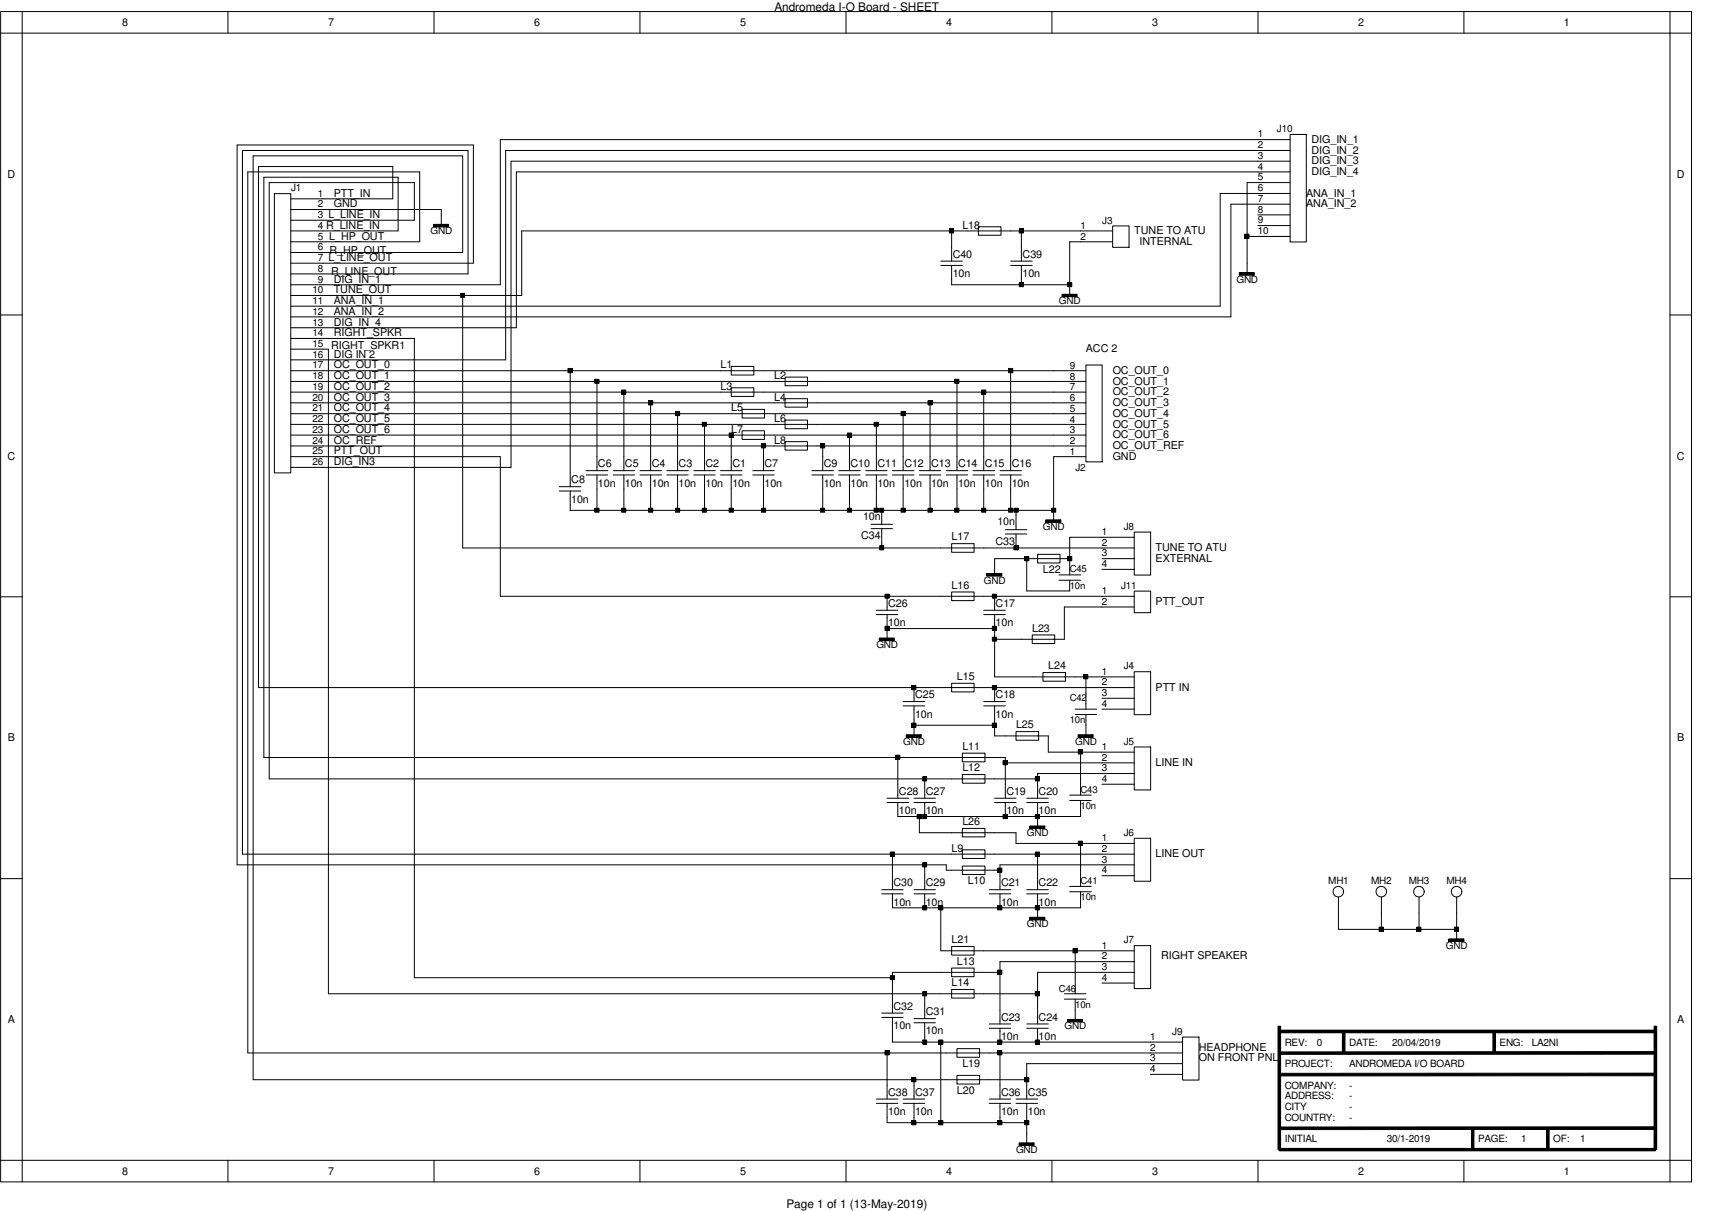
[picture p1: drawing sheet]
<svg xmlns="http://www.w3.org/2000/svg" width="420mm" height="297mm" viewBox="0 0 420 297" stroke-linecap="round" stroke-linejoin="round" font-family="sans-serif">
<g fill="none" stroke="#000" stroke-width=".25">
<path d="M.2 2.8h414.7v287.1h-414.7zM5.4 8.1h404.2v276.5h-404.2zM5.4 2.8v5.3h-5.2M55.9 2.8v5.3M106.5 2.8v5.3M157 2.8v5.3M207.5 2.8v5.3M258 2.8v5.3M308.6 2.8v5.3M359.1 2.8v5.3M409.6 2.8v5.3h5.3M316.4 33h4v26.4h-4z"/>
<path d="M316.4 34.2h-193.7v35.6h-51.4M316.4 36.9h-192.4v51.4h-52.7M316.4 39.5h-191.1v75.1h-54M67.3 47.5h4v68.5h-4zM71.3 59.3h31.6v-17.1h-42.1v216.1h229.3M71.3 56.6h26.4v-13.1h-33v142.3h181.9v10M71.3 54h30.3v-9.2h-35.6v146.3h188.5M71.3 48.8h25v-7.9h-32.9v127.8h214.8M71.3 51.4h36.9v3.9M106.3 55h3.5v.7h-3.5zM109.8 55h.2v.7h-.2zM232.9 56.1h1v1h-1z"/>
<path d="M233.4 56.6v7.5M240 55.6h5.5v2.1h-5.5zM250 56.1h1v1h-1zM250.5 56.6v7.5M272.9 55.4h4v5.3h-4zM272.9 59.3h-10.5v13.2M272.9 56.6h-144.9v15.9h-56.7M305.3 57.4h1.1v1.1h-1.1zM305.9 58h10.5M308.5 52.7h7.9M308.5 55.3h7.9M316.4 42.2h-189.8v38.2h-55.3"/>
<path d="M316.4 47.5h-17.1v27.6h-228M316.4 50.1h-14.5v27.6h-230.6M316.4 44.8h-10.5v22.4M.2 77.3h5.2M71.3 67.2h43.5v-30.3h-55.3v172.6h218.7M71.3 61.9h42.2v-23.7h-51.4v226.6h189.7M71.3 64.6h44.8v-29h-57.9v176.5h173.9v1.3h13.2M113 72h.9v.9h-.9zM113.5 72.5v61.9h164.7M230.7 64.1h5.3M230.7 65.1h5.3M233.4 65.1v4.7h29"/>
<path d="M247.9 64.1h5.3M247.9 65.1h5.3M250 69.3h1v1h-1zM250.5 65.1v4.7M260.5 72.2h3.5v.6h-3.5zM261.9 69.3h1v1h-1zM264 72.2h.2v.6h-.2zM304 66.9h3.5v.6h-3.5zM307.5 66.9h.2v.6h-.2zM409.6 77.3h5.3M71.3 96.2h195M71.3 93.6h195"/>
<path d="M71.3 90.9h195M71.3 98.8h195M71.3 85.6h9.2v158.2h174M71.3 83h30.3v156.8h117.3M139.3 90.4h1v1h-1zM139.9 90.9v28.5M145.9 93h1v1h-1zM146.4 93.6v21.8M152.5 95.7h1v1h-1zM153 96.2v19.2M159.1 98.3h1v1h-1zM159.6 98.8v16.6"/>
<path d="M179.4 89.9h5.5v2.1h-5.5zM179.4 95.1h5.5v2.1h-5.5zM192.6 92.5h5.5v2.1h-5.5zM192.6 97.8h5.5v2.1h-5.5zM227.6 98.3h1v1h-1zM228.1 98.8v16.6M234.2 93h1v1h-1zM234.7 93.6v21.8M240.8 95.7h1v1h-1zM241.3 96.2v19.2M247.4 90.4h1v1h-1zM247.9 90.9v24.5"/>
<path d="M266.3 89.5h4v23.8h-4zM71.3 104.1h195M71.3 106.7h195M71.3 101.5h195M71.3 109.4h195M71.3 112h51.4v34.3h155.5M137.2 119.4h5.3M143.8 115.4h5.2M143.8 116.5h5.2M146.4 116.5v8.7M150.4 115.4h5.2M150.4 116.5h5.2"/>
<path d="M153 116.5v8.7M157 115.4h5.3M157 116.5h5.3M159.6 116.5v8.7M163.6 115.4h5.2M163.6 116.5h5.2M165.7 100.9h1v1h-1zM166.2 101.5v13.9M166.2 116.5v8.7M170.2 115.4h5.2M170.2 116.5h5.2M172.2 103.6h1.1v1h-1.1z"/>
<path d="M172.8 104.1v11.3M172.8 116.5v8.7M176.7 115.4h5.3M176.7 116.5h5.3M178.8 106.2h1.1v1h-1.1zM179.4 106.7v8.7M179.4 116.5v8.7M182 100.4h5.5v2.1h-5.5zM182 105.7h5.5v2.1h-5.5zM184.6 115.4h5.3M184.6 116.5h5.3M186.8 108.8h1v1.1h-1z"/>
<path d="M187.3 109.4v6M187.3 116.5v8.7M192.6 103h5.5v2.2h-5.5zM192.6 108.3h5.5v2.1h-5.5zM199.1 115.4h5.3M199.1 116.5h5.3M201.2 108.8h1.1v1.1h-1.1zM201.8 109.4v6M201.8 116.5v8.7M205.7 115.4h5.3M205.7 116.5h5.3M207.8 106.2h1.1v1h-1.1z"/>
<path d="M208.4 106.7v8.7M208.4 116.5v8.7M212.3 115.4h5.3M212.3 116.5h5.3M214.4 103.6h1v1h-1zM215 104.1v11.3M215 116.5v8.7M218.9 115.4h5.3M218.9 116.5h5.3M221 100.9h1v1h-1zM221.5 101.5v13.9M221.5 116.5v8.7"/>
<path d="M225.5 115.4h5.2M225.5 116.5h5.2M228.1 116.5v8.7M232.1 115.4h5.3M232.1 116.5h5.3M234.7 116.5v8.7M238.7 115.4h5.3M238.7 116.5h5.3M241.3 116.5v8.7M245.3 115.4h5.2M245.3 116.5h5.2M247.9 116.5v8.7"/>
<path d="M266.3 112h-7.9v15.8M137.2 120.4h5.3M139.9 120.4v4.8h118.5M145.9 124.7h1v.9h-1zM152.5 124.7h1v.9h-1zM159.1 124.7h1v.9h-1zM165.7 124.7h1v.9h-1zM172.2 124.7h1.1v.9h-1.1zM178.8 124.7h1.1v.9h-1.1zM186.8 124.7h1v.9h-1zM201.2 124.7h1.1v.9h-1.1zM207.8 124.7h1.1v.9h-1.1z"/>
<path d="M213.6 129.7h5.3M213.6 128.6h5.3M214.4 124.7h1v.9h-1zM215.8 133.9h.9v1h-.9zM215.8 124.7h.9v.9h-.9zM216.3 125.2v3.4M216.3 129.7v4.7M221 124.7h1v.9h-1zM227.6 124.7h1v.9h-1zM233.4 133.3h5.5v2.2h-5.5zM234.2 124.7h1v.9h-1zM240.8 124.7h1v.9h-1z"/>
<path d="M246.6 131h5.2M246.6 129.9h5.2M247.4 124.7h1v.9h-1zM248.7 124.7h1v.9h-1zM248.7 133.9h1v1h-1zM249.2 125.2v4.7M249.2 131v3.4M251.3 136.5h1v1h-1zM251.8 137v7.9h10.6v-2.6M254.5 136h5.5v2.1h-5.5zM256.5 127.5h3.5v.6h-3.5zM257.9 124.7h1v.9h-1z"/>
<path d="M260 127.5h.2v.6h-.2zM261.9 136.5h1v1h-1zM262.4 137h-18.4v4M270.3 137h7.9M270.3 139.7h7.9M278.2 130.5h4v10.6h-4zM278.2 131.8h-15.8v9.2M.2 146.4h5.2M215 149.7h5.2M215 150.7h5.2M215.7 156.5h3.4v.6h-3.4zM217.1 153.6h1v1h-1z"/>
<path d="M217.1 145.8h1v.9h-1zM217.6 146.3v3.4M217.6 150.7v6.1M217.6 154.2h26.4M219.1 156.5h.3v.6h-.3zM233.4 145.2h5.5v2.1h-5.5zM241.3 149.7h5.3M241.3 150.7h5.3M242.1 140.7h3.4v.6h-3.4zM243.4 156.3h1v1h-1zM243.4 153.6h1v1h-1zM243.4 145.8h1v.9h-1z"/>
<path d="M244 150.7v15.3h34.2M244 146.3v3.4M245.5 140.7h.2v.6h-.2zM253.2 155.7h5.5v2.2h-5.5zM259.7 142.3h5.3M259.7 141h5.3M278.2 145h4v5.3h-4zM278.2 148.9h-17.1v7.9h-17.1M409.6 146.4h5.3M221.5 172.1h5.3M221.5 173.1h5.3M223.6 177.4h1.1v1h-1.1z"/>
<path d="M223.6 168.1h1.1v1.1h-1.1zM224.2 168.7v3.4M224.2 173.1v7.4M224.2 177.9h19.8M233.4 167.6h5.5v2.1h-5.5zM241.3 172.1h5.3M241.3 173.1h5.3M243.4 177.4h1v1h-1zM243.4 168.1h1v1.1h-1zM244 168.7v3.4M244 173.1v7.4h13.1v4h21.1M249.2 179.5h5.6v2.1h-5.6z"/>
<path d="M255.8 165h5.6v2.1h-5.6zM263.7 175.3h5.3M263.7 173.9h5.3M265.8 165.5h1v1h-1zM266.3 166v7.9M266.3 175.3v5.2M270.3 173.9h7.9M270.3 171.3h7.9M278.2 164.8h4v10.5h-4zM217.6 195.8h5.3M217.6 196.8h5.3M219.7 185.3h1v1h-1z"/>
<path d="M220.2 185.8v10M222.3 180.2h3.5v.6h-3.5zM224.2 195.8h5.2M224.2 196.8h5.2M224.9 199.8h1.1v1h-1.1zM225.8 180.2h.2v.6h-.2zM226.3 199.8h1v1h-1zM226.3 190.5h1v1.1h-1zM226.8 191.1v4.7M226.8 196.8v3.5M236 184.7h5.6v2.2h-5.6zM236 190h5.6v2.1h-5.6z"/>
<path d="M244 195.8h5.2M244 196.8h5.2M246 186.6h1v1h-1zM246 199.8h1v1h-1zM246.6 187.1h31.6M246.6 196.8v3.5M251.8 195.8h5.3M251.8 196.8h5.3M253.9 190.5h1.1v1.1h-1.1zM253.9 199.8h1.1v1h-1.1zM254.5 196.8v6.1M262.4 196.3h5.3"/>
<path d="M262.4 195h5.3M264.4 180.2h3.5v.6h-3.5zM264.5 183.9h1v1.1h-1zM265 196.3v4h-44.8v-3.5M265 184.5v10.5M267.9 180.2h.2v.6h-.2zM270.3 192.4h7.9M278.2 183.2h4v10.6h-4zM278.2 189.7h-23.7v6.1M.2 215.5h5.2M216.3 218.2h5.2M216.3 219.2h5.2"/>
<path d="M218.4 209h1v1h-1zM218.9 209.5v8.7M224.2 218.2h5.2M224.2 219.2h5.2M225.5 200.3v4h23.7v2.6h29M226.3 211.6h1v1h-1zM226.8 212.1v6.1M226.8 219.2v3.5M236 208.4h5.6v2.2h-5.6zM236 212.4h5.6v2.1h-5.6zM236 203.2h5.6v2.1h-5.6zM242.6 218.2h5.3"/>
<path d="M242.6 219.2h5.3M244.7 212.9h1v1.1h-1zM245.3 219.2v3.5M251.8 218.2h5.3M251.8 219.2h5.3M252.6 202.6h3.5v.6h-3.5zM253.9 209h1.1v1h-1.1zM254.5 209.5v8.7M254.5 219.2v6.1M256.1 202.6h.2v.6h-.2zM262.4 218.7h5.3M262.4 217.4h5.3"/>
<path d="M264.5 206.3h1v1h-1zM265 218.7v4h-46.1v-3.5M265 206.9v10.5M270.3 214.8h7.9M278.2 205.6h4v10.6h-4zM278.2 212.1h-32.9v6.1M409.6 215.5h5.3M218.4 239.3h1v1h-1zM226.3 222.2h1v1h-1zM230.2 222.2h1.1v1h-1.1zM230.7 222.7v10.5h47.5M233.4 237.4h5.5v2.2h-5.5z"/>
<path d="M233.4 232.2h5.5v2.1h-5.5zM244.7 238h1v1h-1zM244.7 222.2h1v1h-1zM245.3 238.5h-26.4v10M252.6 225h3.5v.6h-3.5zM253.9 222.2h1.1v1h-1.1zM256.1 225h.2v.6h-.2zM263.2 232.7h1v1h-1zM263.7 233.2v10.6M278.2 231.9h4v10.6h-4zM278.2 235.9h-32.9v15.3M278.2 238.5h-23.7v12.7"/>
<path d="M328.3 220v8h29M338.3 227.4h1v1h-1zM338.8 220v8M347.5 227.4h1v1h-1zM348.1 220v8M355.4 230.3h3.4v.6h-3.4zM356.7 227.4h1v1h-1zM357.3 220v10.6M358.8 230.3h.3v.6h-.3zM216.3 248.5h5.2M216.3 249.6h5.2M217.1 257.7h1v1h-1z"/>
<path d="M217.6 258.3v11.3M218.9 249.6v6h71.2M224.2 249.9h5.2M224.2 250.9h5.2M226.3 243.2h1v1.1h-1zM226.3 255.1h1v1h-1zM226.8 243.8v6.1M226.8 250.9v4.7M230.2 255.1h1.1v1h-1.1zM230.7 255.6v19.8M233.4 242.7h5.5v2.1h-5.5zM234.7 257.2h5.6v2.1h-5.6z"/>
<path d="M242.6 251.2h5.3M242.6 252.2h5.3M244.7 257.7h1v1h-1zM244.7 255.1h1v1h-1zM245.3 252.2v3.4M245.3 258.3v11.3M251.8 251.2h5.3M251.8 252.2h5.3M253.9 243.2h1.1v1.1h-1.1zM253.9 255.1h1.1v1h-1.1zM254.5 252.2v3.4M261.1 243.8h5.2"/>
<path d="M261.1 245.1h5.2M261.8 250.1h3.5v.6h-3.5zM263.7 245.1v5.3M265.3 250.1h.2v.6h-.2zM270.3 241.1h7.9M290.1 254.4h4v10.5h-4zM313.5 251.7h.6v30.3h-.6zM313.8 258l92.2-.1v.7h-92.2zM313.8 252.7h92.2v.6h-92.2zM329.3 253h.6v5.3h-.6zM366.2 253h.6v5.3h-.6zM405.7 251.7h.6v30.3h-.6z"/>
<path d="M215 269.6h5.2M215 270.6h5.2M217.6 270.6v4.8h34.2M221.5 269.6h5.3M221.5 270.6h5.3M223.6 274.9h1.1v1h-1.1zM223.6 264.3h1.1v1h-1.1zM224.2 264.8v4.8M224.2 270.6v4.8M230.2 274.9h1.1v1h-1.1zM234.7 263.8h5.6v2.1h-5.6zM242.6 269.6h5.3"/>
<path d="M242.6 270.6h5.3M244.7 274.9h1v1h-1zM245.3 270.6v4.8M249.2 269.6h5.3M249.2 270.6h5.3M251.3 264.3h1v1h-1zM251.3 274.9h1v1h-1zM251.8 270.6v10.1M282.1 263.5h8M290.1 260.9h-38.3v8.7M313.7 276.4h92.3v.6l-92.3 .1zM313.8 263.3l92.2-.1v.7h-92.2z"/>
<path d="M360.9 276.8h.6v5.2h-.6zM379.3 276.8h.7v5.2h-.7zM.2 284.6h5.2v5.3M55.9 284.6v5.3M106.5 284.6v5.3M157 284.6v5.3M207.5 284.6v5.3M250 280.3h3.4v.7h-3.4zM253.4 280.3h.2v.7h-.2zM258 284.6v5.3M308.6 284.6v5.3M313.8 281.7h92.2v.6h-92.2z"/>
<path d="M359.1 284.6v5.3M414.9 284.6h-5.3v5.3"/>
<circle cx="328.3" cy="218.7" r="1.3"/>
<circle cx="338.8" cy="218.7" r="1.3"/>
<circle cx="348" cy="218.7" r="1.3"/>
<circle cx="357.3" cy="218.7" r="1.3"/>
</g>
<g fill="#000">
<path d="M313.8 258l92.2-.1v.7h-92.2zM313.7 276.4h92.3v.6l-92.3 .1zM313.8 263.3l92.2-.1v.7h-92.2z"/>
<path d="M106.3 55h3.5v.7h-3.5z" fill-rule="evenodd"/>
<path d="M109.8 55h.2v.7h-.2z" fill-rule="evenodd"/>
<path d="M232.9 56.1h1v1h-1z" fill-rule="evenodd"/>
<path d="M250 56.1h1v1h-1z" fill-rule="evenodd"/>
<path d="M305.3 57.4h1.1v1.1h-1.1z" fill-rule="evenodd"/>
<path d="M113 72h.9v.9h-.9z" fill-rule="evenodd"/>
<path d="M250 69.3h1v1h-1z" fill-rule="evenodd"/>
<path d="M260.5 72.2h3.5v.6h-3.5z" fill-rule="evenodd"/>
<path d="M261.9 69.3h1v1h-1z" fill-rule="evenodd"/>
<path d="M264 72.2h.2v.6h-.2z" fill-rule="evenodd"/>
<path d="M304 66.9h3.5v.6h-3.5z" fill-rule="evenodd"/>
<path d="M307.5 66.9h.2v.6h-.2z" fill-rule="evenodd"/>
<path d="M139.3 90.4h1v1h-1z" fill-rule="evenodd"/>
<path d="M145.9 93h1v1h-1z" fill-rule="evenodd"/>
<path d="M152.5 95.7h1v1h-1z" fill-rule="evenodd"/>
<path d="M159.1 98.3h1v1h-1z" fill-rule="evenodd"/>
<path d="M227.6 98.3h1v1h-1z" fill-rule="evenodd"/>
<path d="M234.2 93h1v1h-1z" fill-rule="evenodd"/>
<path d="M240.8 95.7h1v1h-1z" fill-rule="evenodd"/>
<path d="M247.4 90.4h1v1h-1z" fill-rule="evenodd"/>
<path d="M165.7 100.9h1v1h-1z" fill-rule="evenodd"/>
<path d="M172.2 103.6h1.1v1h-1.1z" fill-rule="evenodd"/>
<path d="M178.8 106.2h1.1v1h-1.1z" fill-rule="evenodd"/>
<path d="M186.8 108.8h1v1.1h-1z" fill-rule="evenodd"/>
<path d="M201.2 108.8h1.1v1.1h-1.1z" fill-rule="evenodd"/>
<path d="M207.8 106.2h1.1v1h-1.1z" fill-rule="evenodd"/>
<path d="M214.4 103.6h1v1h-1z" fill-rule="evenodd"/>
<path d="M221 100.9h1v1h-1z" fill-rule="evenodd"/>
<path d="M145.9 124.7h1v.9h-1z" fill-rule="evenodd"/>
<path d="M152.5 124.7h1v.9h-1z" fill-rule="evenodd"/>
<path d="M159.1 124.7h1v.9h-1z" fill-rule="evenodd"/>
<path d="M165.7 124.7h1v.9h-1z" fill-rule="evenodd"/>
<path d="M172.2 124.7h1.1v.9h-1.1z" fill-rule="evenodd"/>
<path d="M178.8 124.7h1.1v.9h-1.1z" fill-rule="evenodd"/>
<path d="M186.8 124.7h1v.9h-1z" fill-rule="evenodd"/>
<path d="M201.2 124.7h1.1v.9h-1.1z" fill-rule="evenodd"/>
<path d="M207.8 124.7h1.1v.9h-1.1z" fill-rule="evenodd"/>
<path d="M214.4 124.7h1v.9h-1z" fill-rule="evenodd"/>
<path d="M215.8 133.9h.9v1h-.9z" fill-rule="evenodd"/>
<path d="M215.8 124.7h.9v.9h-.9z" fill-rule="evenodd"/>
<path d="M221 124.7h1v.9h-1z" fill-rule="evenodd"/>
<path d="M227.6 124.7h1v.9h-1z" fill-rule="evenodd"/>
<path d="M234.2 124.7h1v.9h-1z" fill-rule="evenodd"/>
<path d="M240.8 124.7h1v.9h-1z" fill-rule="evenodd"/>
<path d="M247.4 124.7h1v.9h-1z" fill-rule="evenodd"/>
<path d="M248.7 124.7h1v.9h-1z" fill-rule="evenodd"/>
<path d="M248.7 133.9h1v1h-1z" fill-rule="evenodd"/>
<path d="M251.3 136.5h1v1h-1z" fill-rule="evenodd"/>
<path d="M256.5 127.5h3.5v.6h-3.5z" fill-rule="evenodd"/>
<path d="M257.9 124.7h1v.9h-1z" fill-rule="evenodd"/>
<path d="M260 127.5h.2v.6h-.2z" fill-rule="evenodd"/>
<path d="M261.9 136.5h1v1h-1z" fill-rule="evenodd"/>
<path d="M215.7 156.5h3.4v.6h-3.4z" fill-rule="evenodd"/>
<path d="M217.1 153.6h1v1h-1z" fill-rule="evenodd"/>
<path d="M217.1 145.8h1v.9h-1z" fill-rule="evenodd"/>
<path d="M219.1 156.5h.3v.6h-.3z" fill-rule="evenodd"/>
<path d="M242.1 140.7h3.4v.6h-3.4z" fill-rule="evenodd"/>
<path d="M243.4 156.3h1v1h-1z" fill-rule="evenodd"/>
<path d="M243.4 153.6h1v1h-1z" fill-rule="evenodd"/>
<path d="M243.4 145.8h1v.9h-1z" fill-rule="evenodd"/>
<path d="M245.5 140.7h.2v.6h-.2z" fill-rule="evenodd"/>
<path d="M223.6 177.4h1.1v1h-1.1z" fill-rule="evenodd"/>
<path d="M223.6 168.1h1.1v1.1h-1.1z" fill-rule="evenodd"/>
<path d="M243.4 177.4h1v1h-1z" fill-rule="evenodd"/>
<path d="M243.4 168.1h1v1.1h-1z" fill-rule="evenodd"/>
<path d="M265.8 165.5h1v1h-1z" fill-rule="evenodd"/>
<path d="M219.7 185.3h1v1h-1z" fill-rule="evenodd"/>
<path d="M222.3 180.2h3.5v.6h-3.5z" fill-rule="evenodd"/>
<path d="M224.9 199.8h1.1v1h-1.1z" fill-rule="evenodd"/>
<path d="M225.8 180.2h.2v.6h-.2z" fill-rule="evenodd"/>
<path d="M226.3 199.8h1v1h-1z" fill-rule="evenodd"/>
<path d="M226.3 190.5h1v1.1h-1z" fill-rule="evenodd"/>
<path d="M246 186.6h1v1h-1z" fill-rule="evenodd"/>
<path d="M246 199.8h1v1h-1z" fill-rule="evenodd"/>
<path d="M253.9 190.5h1.1v1.1h-1.1z" fill-rule="evenodd"/>
<path d="M253.9 199.8h1.1v1h-1.1z" fill-rule="evenodd"/>
<path d="M264.4 180.2h3.5v.6h-3.5z" fill-rule="evenodd"/>
<path d="M264.5 183.9h1v1.1h-1z" fill-rule="evenodd"/>
<path d="M267.9 180.2h.2v.6h-.2z" fill-rule="evenodd"/>
<path d="M218.4 209h1v1h-1z" fill-rule="evenodd"/>
<path d="M226.3 211.6h1v1h-1z" fill-rule="evenodd"/>
<path d="M244.7 212.9h1v1.1h-1z" fill-rule="evenodd"/>
<path d="M252.6 202.6h3.5v.6h-3.5z" fill-rule="evenodd"/>
<path d="M253.9 209h1.1v1h-1.1z" fill-rule="evenodd"/>
<path d="M256.1 202.6h.2v.6h-.2z" fill-rule="evenodd"/>
<path d="M264.5 206.3h1v1h-1z" fill-rule="evenodd"/>
<path d="M218.4 239.3h1v1h-1z" fill-rule="evenodd"/>
<path d="M226.3 222.2h1v1h-1z" fill-rule="evenodd"/>
<path d="M230.2 222.2h1.1v1h-1.1z" fill-rule="evenodd"/>
<path d="M244.7 238h1v1h-1z" fill-rule="evenodd"/>
<path d="M244.7 222.2h1v1h-1z" fill-rule="evenodd"/>
<path d="M252.6 225h3.5v.6h-3.5z" fill-rule="evenodd"/>
<path d="M253.9 222.2h1.1v1h-1.1z" fill-rule="evenodd"/>
<path d="M256.1 225h.2v.6h-.2z" fill-rule="evenodd"/>
<path d="M263.2 232.7h1v1h-1z" fill-rule="evenodd"/>
<path d="M338.3 227.4h1v1h-1z" fill-rule="evenodd"/>
<path d="M347.5 227.4h1v1h-1z" fill-rule="evenodd"/>
<path d="M355.4 230.3h3.4v.6h-3.4z" fill-rule="evenodd"/>
<path d="M356.7 227.4h1v1h-1z" fill-rule="evenodd"/>
<path d="M358.8 230.3h.3v.6h-.3z" fill-rule="evenodd"/>
<path d="M217.1 257.7h1v1h-1z" fill-rule="evenodd"/>
<path d="M226.3 243.2h1v1.1h-1z" fill-rule="evenodd"/>
<path d="M226.3 255.1h1v1h-1z" fill-rule="evenodd"/>
<path d="M230.2 255.1h1.1v1h-1.1z" fill-rule="evenodd"/>
<path d="M244.7 257.7h1v1h-1z" fill-rule="evenodd"/>
<path d="M244.7 255.1h1v1h-1z" fill-rule="evenodd"/>
<path d="M253.9 243.2h1.1v1.1h-1.1z" fill-rule="evenodd"/>
<path d="M253.9 255.1h1.1v1h-1.1z" fill-rule="evenodd"/>
<path d="M261.8 250.1h3.5v.6h-3.5z" fill-rule="evenodd"/>
<path d="M265.3 250.1h.2v.6h-.2z" fill-rule="evenodd"/>
<path d="M313.5 251.7h.6v30.3h-.6z" fill-rule="evenodd"/>
<path d="M313.8 252.7h92.2v.6h-92.2z" fill-rule="evenodd"/>
<path d="M329.3 253h.6v5.3h-.6z" fill-rule="evenodd"/>
<path d="M366.2 253h.6v5.3h-.6z" fill-rule="evenodd"/>
<path d="M405.7 251.7h.6v30.3h-.6z" fill-rule="evenodd"/>
<path d="M223.6 274.9h1.1v1h-1.1z" fill-rule="evenodd"/>
<path d="M223.6 264.3h1.1v1h-1.1z" fill-rule="evenodd"/>
<path d="M230.2 274.9h1.1v1h-1.1z" fill-rule="evenodd"/>
<path d="M244.7 274.9h1v1h-1z" fill-rule="evenodd"/>
<path d="M251.3 264.3h1v1h-1z" fill-rule="evenodd"/>
<path d="M251.3 274.9h1v1h-1z" fill-rule="evenodd"/>
<path d="M360.9 276.8h.6v5.2h-.6z" fill-rule="evenodd"/>
<path d="M379.3 276.8h.7v5.2h-.7z" fill-rule="evenodd"/>
<path d="M250 280.3h3.4v.7h-3.4z" fill-rule="evenodd"/>
<path d="M253.4 280.3h.2v.7h-.2z" fill-rule="evenodd"/>
<path d="M313.8 281.7h92.2v.6h-92.2z" fill-rule="evenodd"/>
</g>
<g font-size="2.9">
<text x="189.9" y="2.6">Andromeda I-O Board - SHEET</text>
<text x="192.9" y="296.4">Page 1 of 1 (13-May-2019)</text>
</g>
<g font-size="2.6">
<text x="30" y="6.3">8</text>
<text x="80.5" y="6.3">7</text>
<text x="131" y="6.3">6</text>
<text x="181.5" y="6.3">5</text>
<text x="232.1" y="6.3">4</text>
<text x="282.6" y="6.3">3</text>
<text x="333.1" y="6.3">2</text>
<text x="383.6" y="6.3">1</text>
<text x="321.7" y="35">DIG_IN_1</text>
<text x="321.7" y="37.7">DIG_IN_2</text>
<text x="321.7" y="40.3">DIG_IN_3</text>
<text x="1.9" y="43.6">D</text>
<text x="321.7" y="42.9">DIG_IN_4</text>
<text x="411.3" y="43.6">D</text>
<text x="81.9" y="48.2">PTT_IN</text>
<text x="81.9" y="50.8">GND</text>
<text x="320.4" y="48.2">ANA_IN_1</text>
<text x="320.4" y="50.8">ANA_IN_2</text>
<text x="236" y="56.1">L18</text>
<text x="278.2" y="57.4">TUNE TO ATU</text>
<text x="80.8" y="62.2">R_HP_OUT</text>
<text x="233.7" y="63.2">C40</text>
<text x="250.8" y="63.2">C39</text>
<text x="279.5" y="60.1">INTERNAL</text>
<text x="81.2" y="67.4">R_LINE_OUT</text>
<text x="81.9" y="69.3">DIG_IN_1</text>
<text x="81.9" y="71.9">TUNE_OUT</text>
<text x="233.7" y="68">10n</text>
<text x="250.8" y="68">10n</text>
<text x="81.9" y="74.5">ANA_IN_1</text>
<text x="81.9" y="77.2">ANA_IN_2</text>
<text x="81.9" y="82.5">RIGHT_SPKR</text>
<text x="81.9" y="79.8">DIG_IN_4</text>
<text x="81.2" y="85.7">RIGHT_SPKR1</text>
<text x="81.9" y="87.7">DIG IN 2</text>
<text x="266.3" y="86.4">ACC 2</text>
<text x="81.9" y="95.6">OC_OUT_2</text>
<text x="81.9" y="93">OC_OUT_1</text>
<text x="81.9" y="90.4">OC_OUT_0</text>
<text x="176.7" y="90.4">L1</text>
<text x="176.7" y="95.6">L3</text>
<text x="189.9" y="93">L2</text>
<text x="272.9" y="91.7">OC_OUT_0</text>
<text x="272.9" y="94.3">OC_OUT_1</text>
<text x="81.9" y="100.9">OC_OUT_4</text>
<text x="81.9" y="98.3">OC_OUT_3</text>
<text x="179.4" y="100.9">L5</text>
<text x="189.9" y="98.3">L4</text>
<text x="272.9" y="96.9">OC_OUT_2</text>
<text x="272.9" y="99.6">OC_OUT_3</text>
<text x="81.9" y="103.5">OC_OUT_5</text>
<text x="81.9" y="106.2">OC_OUT_6</text>
<text x="179.4" y="106.2">L7</text>
<text x="189.9" y="103.5">L6</text>
<text x="272.9" y="102.2">OC_OUT_4</text>
<text x="272.9" y="104.9">OC_OUT_5</text>
<text x="272.9" y="107.5">OC_OUT_6</text>
<text x="1.9" y="112.7">C</text>
<text x="81.9" y="108.8">OC_REF</text>
<text x="81.9" y="111.5">PTT_OUT</text>
<text x="189.9" y="108.8">L8</text>
<text x="272.9" y="110.2">OC_OUT_REF</text>
<text x="272.9" y="112.8">GND</text>
<text x="411.3" y="112.7">C</text>
<text x="81.9" y="114.1">DIG_IN3</text>
<text x="140.1" y="118.6">C8</text>
<text x="146.7" y="114.6">C6</text>
<text x="146.7" y="119.4">10n</text>
<text x="153.3" y="114.6">C5</text>
<text x="153.3" y="119.4">10n</text>
<text x="159.9" y="114.6">C4</text>
<text x="159.9" y="119.4">10n</text>
<text x="166.4" y="114.6">C3</text>
<text x="166.4" y="119.4">10n</text>
<text x="173" y="114.6">C2</text>
<text x="173" y="119.4">10n</text>
<text x="179.7" y="114.6">C1</text>
<text x="179.7" y="119.4">10n</text>
<text x="187.5" y="114.6">C7</text>
<text x="187.5" y="119.4">10n</text>
<text x="202" y="114.6">C9</text>
<text x="202" y="119.4">10n</text>
<text x="208.6" y="114.6">C10</text>
<text x="208.6" y="119.4">10n</text>
<text x="215.2" y="114.6">C11</text>
<text x="215.2" y="119.4">10n</text>
<text x="221.8" y="114.6">C12</text>
<text x="221.8" y="119.4">10n</text>
<text x="228.4" y="114.6">C13</text>
<text x="228.4" y="119.4">10n</text>
<text x="235" y="114.6">C14</text>
<text x="235" y="119.4">10n</text>
<text x="241.6" y="114.6">C15</text>
<text x="241.6" y="119.4">10n</text>
<text x="248.1" y="114.6">C16</text>
<text x="248.1" y="119.4">10n</text>
<text x="140.1" y="123.3">10n</text>
<text x="211.7" y="127.6">10n</text>
<text x="244.6" y="128.9">10n</text>
<text x="211.2" y="132.3">C34</text>
<text x="233.4" y="132.5">L17</text>
<text x="244.2" y="133.6">C33</text>
<text x="283.5" y="135.2">TUNE TO ATU</text>
<text x="283.5" y="137.8">EXTERNAL</text>
<text x="255.8" y="140.5">L22</text>
<text x="217.8" y="148.9">C26</text>
<text x="233.4" y="144.4">L16</text>
<text x="244.2" y="148.9">C17</text>
<text x="283.5" y="148.3">PTT_OUT</text>
<text x="217.8" y="153.6">10n</text>
<text x="244.2" y="153.6">10n</text>
<text x="253.2" y="154.9">L23</text>
<text x="234.7" y="166.8">L15</text>
<text x="257.1" y="164.2">L24</text>
<text x="224.4" y="171.3">C25</text>
<text x="244.2" y="171.3">C18</text>
<text x="283.5" y="169.4">PTT IN</text>
<text x="224.4" y="176">10n</text>
<text x="244.2" y="176">10n</text>
<text x="249.2" y="178.6">L25</text>
<text x="1.9" y="181.8">B</text>
<text x="236" y="183.9">L11</text>
<text x="411.4" y="181.8">B</text>
<text x="236" y="189.2">L12</text>
<text x="283.5" y="187.9">LINE IN</text>
<text x="220.5" y="195">C28</text>
<text x="227.1" y="195">C27</text>
<text x="246.8" y="195">C19</text>
<text x="254.8" y="195">C20</text>
<text x="220.5" y="199.7">10n</text>
<text x="227.1" y="199.7">10n</text>
<text x="236" y="202.4">L26</text>
<text x="246.8" y="199.7">10n</text>
<text x="254.8" y="199.7">10n</text>
<text x="233.4" y="209">L9</text>
<text x="283.5" y="210.3">LINE OUT</text>
<text x="219.1" y="217.4">C30</text>
<text x="227.1" y="217.4">C29</text>
<text x="237.4" y="216.9">L10</text>
<text x="245.5" y="217.4">C21</text>
<text x="254.8" y="217.4">C22</text>
<text x="219.1" y="222.1">10n</text>
<text x="227.1" y="222.1">10n</text>
<text x="245.5" y="222.1">10n</text>
<text x="254.8" y="222.1">10n</text>
<text x="233.4" y="231.4">L21</text>
<text x="234.7" y="236.6">L13</text>
<text x="284.8" y="235.3">RIGHT SPEAKER</text>
<text x="233.4" y="241.9">L14</text>
<text x="1.9" y="251">A</text>
<text x="219.1" y="247.7">C32</text>
<text x="227.1" y="249">C31</text>
<text x="245.5" y="250.3">C23</text>
<text x="254.8" y="250.3">C24</text>
<text x="411.4" y="251">A</text>
<text x="219.1" y="252.4">10n</text>
<text x="227.1" y="253.7">10n</text>
<text x="245.5" y="255.1">10n</text>
<text x="254.8" y="255.1">10n</text>
<text x="294" y="257.7">HEADPHONE</text>
<text x="236" y="261.7">L19</text>
<text x="294" y="260.3">ON FRONT PNL</text>
<text x="217.8" y="268.8">C38</text>
<text x="224.4" y="268.8">C37</text>
<text x="234.7" y="268.3">L20</text>
<text x="245.5" y="268.8">C36</text>
<text x="252.1" y="268.8">C35</text>
<text x="217.8" y="273.5">10n</text>
<text x="224.4" y="273.5">10n</text>
<text x="245.5" y="273.5">10n</text>
<text x="252.1" y="273.5">10n</text>
<text x="30" y="288.1">8</text>
<text x="80.5" y="288.1">7</text>
<text x="131" y="288.1">6</text>
<text x="181.5" y="288.1">5</text>
<text x="232.1" y="288.1">4</text>
<text x="282.6" y="288.1">3</text>
<text x="333.1" y="288.1">2</text>
<text x="383.6" y="288.1">1</text>
</g>
<g font-size="2.5">
<text x="308.5" y="33.7">1</text>
<text x="313.2" y="32.4">J10</text>
<text x="308.5" y="36.4">2</text>
<text x="308.5" y="39">3</text>
<text x="308.5" y="41.6">4</text>
<text x="71.4" y="46.9">J1</text>
<text x="308.5" y="44.2">5</text>
<text x="308.5" y="46.9">6</text>
<text x="77.9" y="48.2">1</text>
<text x="77.9" y="50.8">2</text>
<text x="77.9" y="53.5">3 L_LINE_IN</text>
<text x="308.5" y="49.5">7</text>
<text x="308.5" y="52.2">8</text>
<text x="77.9" y="56.1">4 R_LINE_IN</text>
<text x="77.9" y="58.8">5 L_HP_OUT</text>
<text x="105.6" y="57.5">GND</text>
<text x="265" y="56.1">1</text>
<text x="265" y="58.8">2</text>
<text x="270.4" y="54.9">J3</text>
<text x="308.5" y="54.8">9</text>
<text x="308.5" y="57.4">10</text>
<text x="77.9" y="61.4">6</text>
<text x="77.9" y="64">7 L_LINE_OUT</text>
<text x="76.6" y="71.9">10</text>
<text x="77.9" y="66.6">8</text>
<text x="77.9" y="69.3">9</text>
<text x="303.3" y="69.3">GND</text>
<text x="76.6" y="74.5">11</text>
<text x="76.6" y="77.2">12</text>
<text x="259.7" y="74.6">GND</text>
<text x="76.6" y="79.8">13</text>
<text x="76.6" y="82.5">14</text>
<text x="76.6" y="85.1">15</text>
<text x="76.6" y="87.7">16</text>
<text x="76.6" y="90.4">17</text>
<text x="76.6" y="93">18</text>
<text x="76.6" y="95.6">19</text>
<text x="262.4" y="95.8">7</text>
<text x="262.4" y="93.1">8</text>
<text x="262.4" y="90.5">9</text>
<text x="76.6" y="98.3">20</text>
<text x="76.6" y="100.9">21</text>
<text x="262.4" y="101">5</text>
<text x="262.4" y="98.4">6</text>
<text x="76.6" y="103.5">22</text>
<text x="76.6" y="106.2">23</text>
<text x="262.4" y="106.3">3</text>
<text x="262.4" y="103.7">4</text>
<text x="76.6" y="108.8">24</text>
<text x="76.6" y="111.5">25</text>
<text x="262.4" y="111.6">1</text>
<text x="262.4" y="108.9">2</text>
<text x="76.6" y="114.1">26</text>
<text x="263.8" y="115.4">J2</text>
<text x="255.8" y="130">GND</text>
<text x="270.3" y="131.2">1</text>
<text x="275.6" y="130">J8</text>
<text x="270.3" y="133.9">2</text>
<text x="270.3" y="136.5">3</text>
<text x="241.3" y="143.1">GND</text>
<text x="270.3" y="139.1">4</text>
<text x="270.3" y="145.7">1</text>
<text x="270.3" y="148.3">2</text>
<text x="275" y="144.4">J11</text>
<text x="215" y="159">GND</text>
<text x="270.3" y="165.5">1</text>
<text x="275.6" y="164.2">J4</text>
<text x="270.3" y="168.1">2</text>
<text x="270.3" y="170.7">3</text>
<text x="270.3" y="173.4">4</text>
<text x="221.6" y="182.7">GND</text>
<text x="263.7" y="182.7">GND</text>
<text x="270.3" y="183.9">1</text>
<text x="275.6" y="182.7">J5</text>
<text x="270.3" y="186.6">2</text>
<text x="270.3" y="189.2">3</text>
<text x="270.3" y="191.8">4</text>
<text x="251.9" y="205.1">GND</text>
<text x="270.3" y="206.3">1</text>
<text x="270.3" y="209">2</text>
<text x="275.6" y="205.1">J6</text>
<text x="270.3" y="211.6">3</text>
<text x="270.3" y="214.2">4</text>
<text x="325.8" y="216.9">MH1</text>
<text x="336.3" y="216.9">MH2</text>
<text x="345.6" y="216.9">MH3</text>
<text x="354.8" y="216.9">MH4</text>
<text x="251.9" y="227.5">GND</text>
<text x="270.3" y="232.7">1</text>
<text x="275.6" y="231.4">J7</text>
<text x="354.7" y="232.7">GND</text>
<text x="270.3" y="235.3">2</text>
<text x="270.3" y="238">3</text>
<text x="270.3" y="240.6">4</text>
<text x="261.1" y="252.5">GND</text>
<text x="282.1" y="255.1">1</text>
<text x="282.1" y="257.7">2</text>
<text x="287.5" y="253.8">J9</text>
<text x="315.1" y="256.5">REV:</text>
<text x="323" y="256.5">0</text>
<text x="330.9" y="256.5">DATE:</text>
<text x="341.4" y="256.5">20/04/2019</text>
<text x="367.8" y="256.5">ENG:</text>
<text x="375.7" y="256.5">LA2NI</text>
<text x="282.1" y="260.3">3</text>
<text x="282.1" y="263">4</text>
<text x="315.1" y="261.7">PROJECT:</text>
<text x="330.9" y="261.7">ANDROMEDA I/O BOARD</text>
<text x="315.1" y="267">COMPANY:</text>
<text x="315.1" y="269.6">ADDRESS:</text>
<text x="330.9" y="267">-</text>
<text x="330.9" y="269.6">-</text>
<text x="315.1" y="274.9">COUNTRY:</text>
<text x="315.1" y="272.2">CITY</text>
<text x="330.9" y="272.2">-</text>
<text x="330.9" y="274.9">-</text>
<text x="315.1" y="280.2">INITIAL</text>
<text x="340.1" y="280.2">30/1-2019</text>
<text x="362.5" y="280.2">PAGE:</text>
<text x="373.1" y="280.2">1</text>
<text x="381" y="280.2">OF:</text>
<text x="387.6" y="280.2">1</text>
<text x="249.2" y="282.8">GND</text>
</g>
<g font-size="2.4">
<text x="262.4" y="140.4">C45</text>
<text x="262.4" y="144.4">10n</text>
<text x="262.4" y="172">C42</text>
<text x="262.4" y="177.3">10n</text>
<text x="265" y="194.4">C43</text>
<text x="265" y="198.4">10n</text>
<text x="265" y="216.9">C41</text>
<text x="265" y="220.8">10n</text>
<text x="259.7" y="243.2">C46</text>
<text x="263.7" y="247.1">10n</text>
</g>
</svg>
